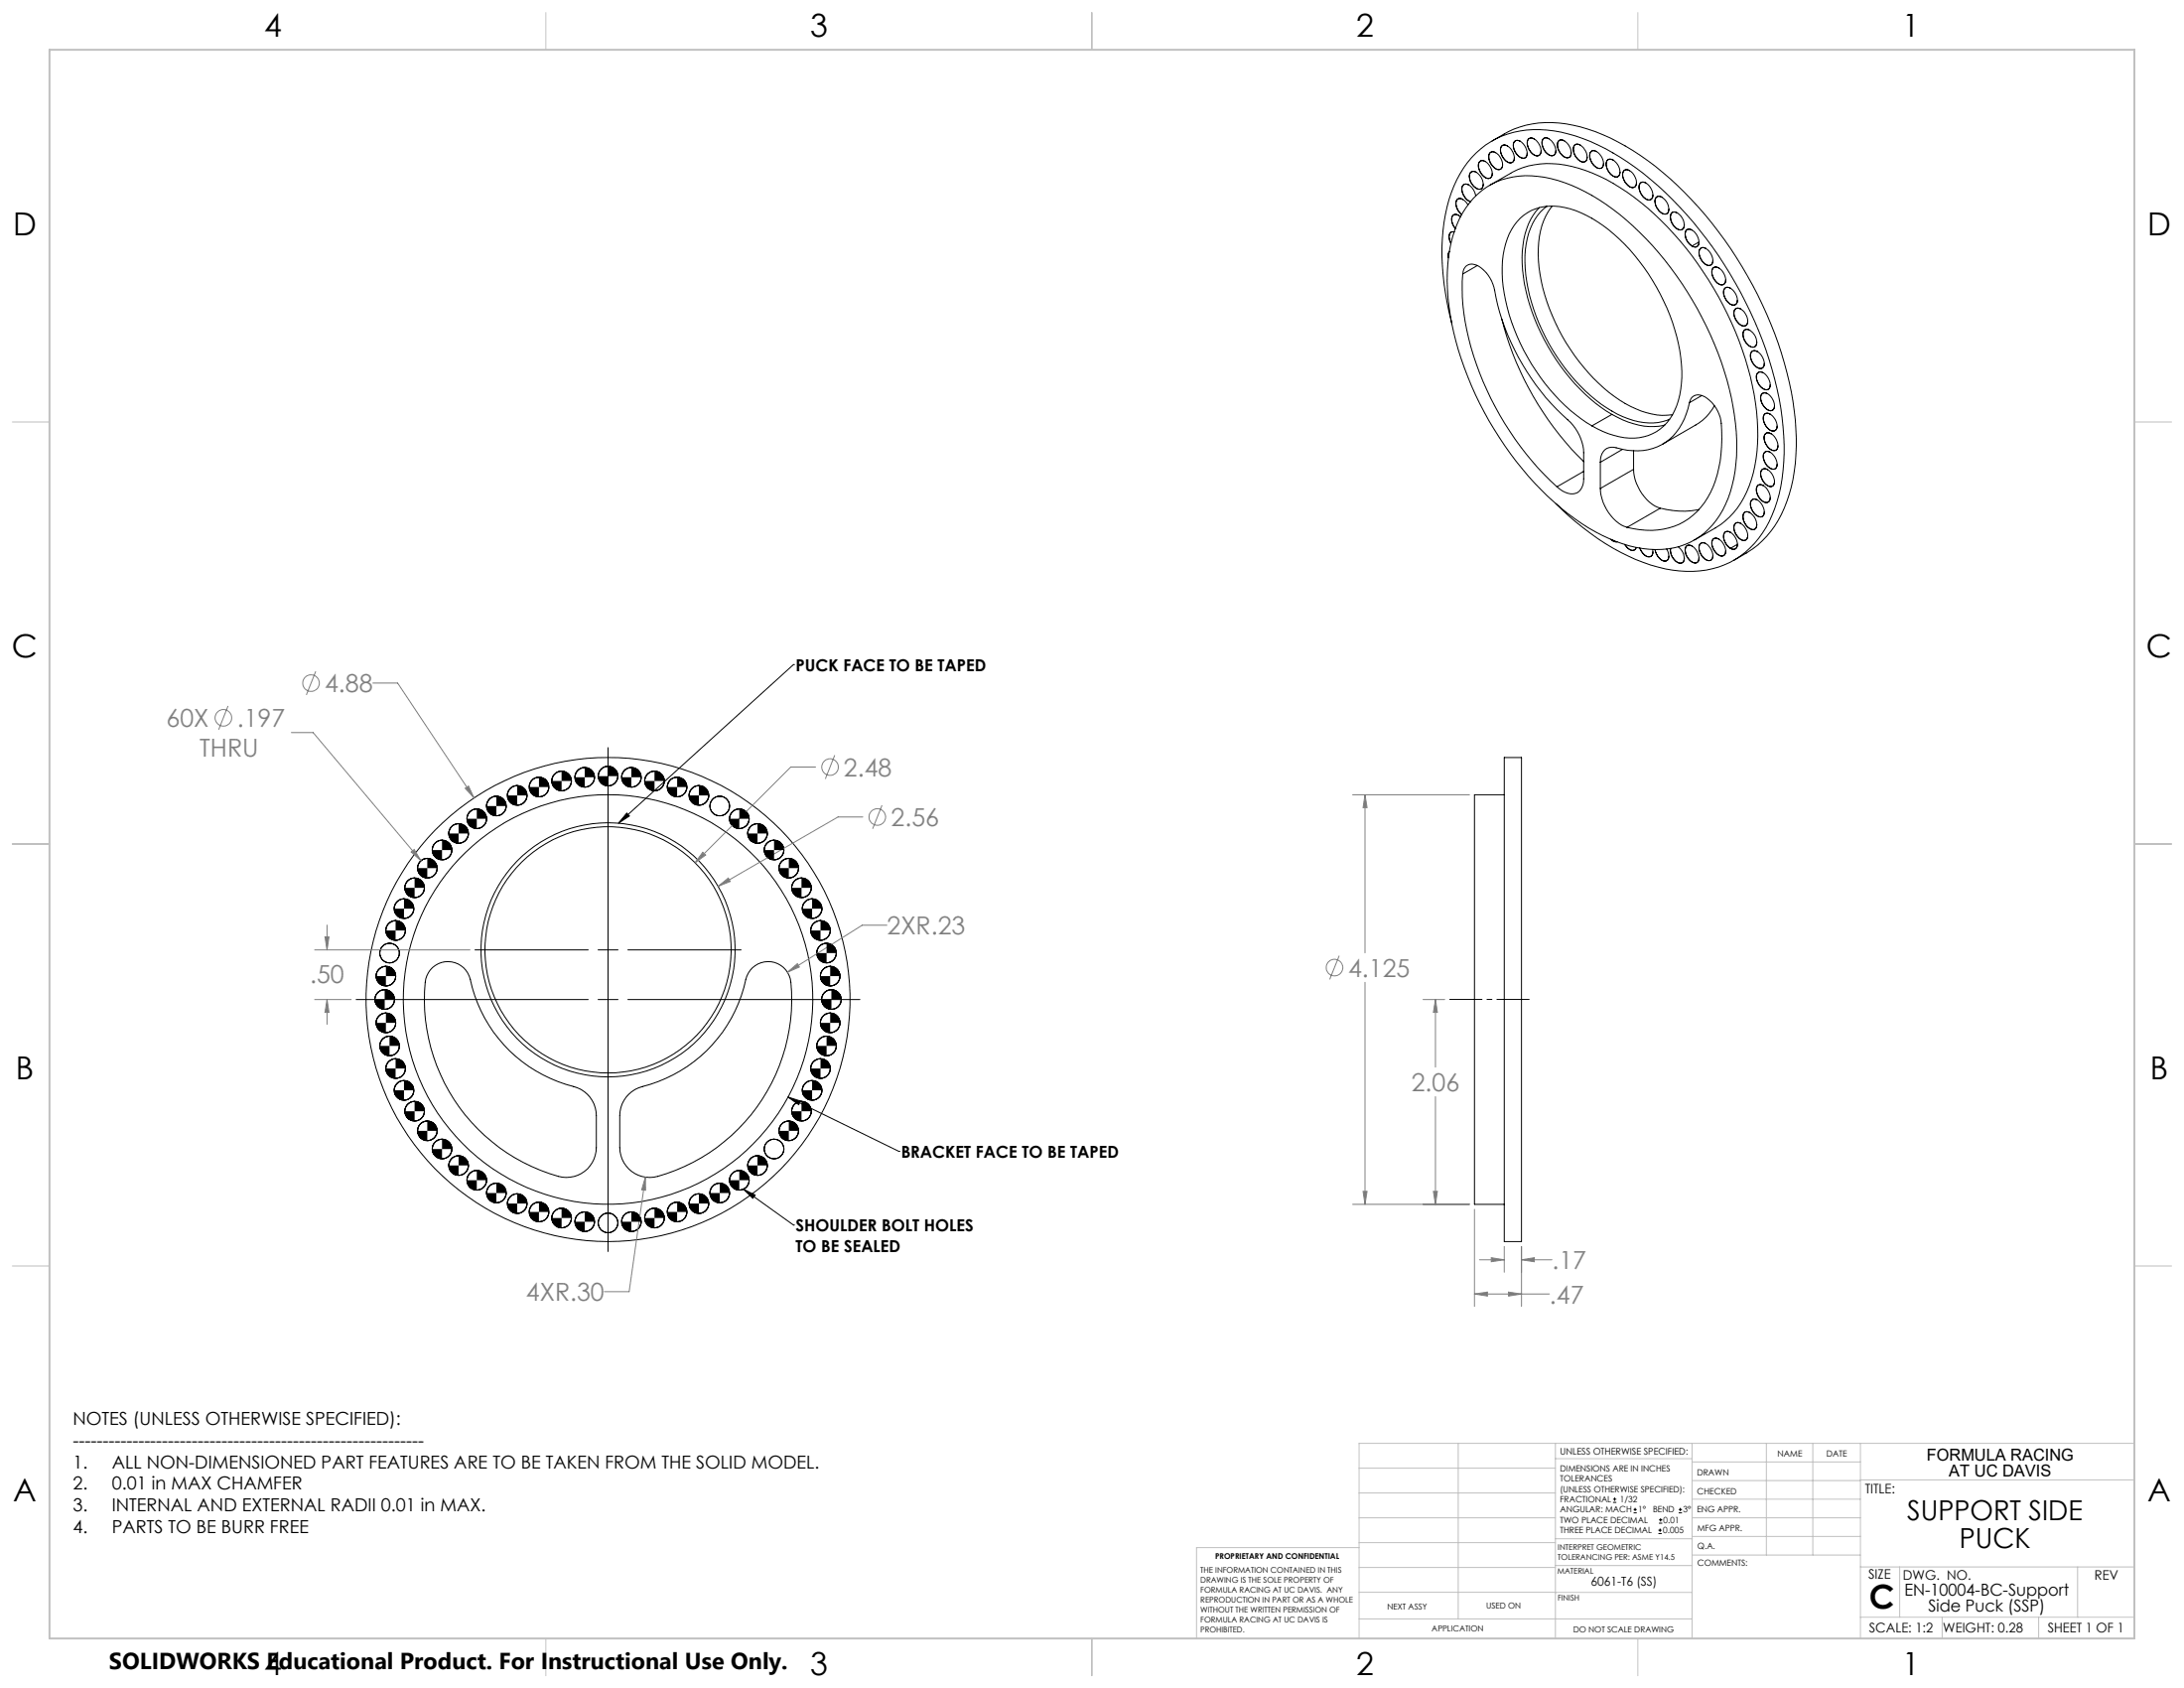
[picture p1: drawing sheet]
<svg xmlns="http://www.w3.org/2000/svg" width="559mm" height="432mm" viewBox="0 0 559 432" stroke-linecap="round" stroke-linejoin="round" font-family="sans-serif">
<g fill="none" stroke="#000" stroke-width=".25">
<path d="M381.3 39a2.18 2.18 0 0 1 2.8 1.6l.3 1.1a1.23 1.23 0 0 1-.5 1.6 1.23 1.23 0 0 1-1.6-.4 3.4 3.4 0 0 1-1.2-3.6zM381.8 36.1a25.7 25.7 0 0 1 22.6-3.6 61.6 61.6 0 0 1 26.6 16.7 100.9 100.9 0 0 1 28.1 55.9 47 47 0 0 1-3.3 26.5 25.1 25.1 0 0 1-12.1 11.7M382.7 39.1a1.17 1.17 0 0 0-1.5 0 1.17 1.17 0 0 0-.2 1.5 3.6 3.6 0 0 0 2.5 2.8 1.04 1.04 0 0 0 1-1.3M384.3 37.3a2.18 2.18 0 0 1 2.8 1.6l.3 1a1.24 1.24 0 0 1-.5 1.7 1.24 1.24 0 0 1-1.6-.4 3.5 3.5 0 0 1-1.2-3.7zM385.7 37.3a1.17 1.17 0 0 0-1.5 .1 1.17 1.17 0 0 0-.2 1.4 3.5 3.5 0 0 0 2.5 2.9 1.04 1.04 0 0 0 1-1.3M387.6 36.1a1.6 1.6 0 0 1 2.1 .7 2.82 2.82 0 0 1 .6 3.5 2.21 2.21 0 0 1-2.7-1.6l-.4-1.1a1.54 1.54 0 0 1 .4-1.5zM389 36.2a1.16 1.16 0 0 0-1.5 0 1.16 1.16 0 0 0-.3 1.4 3.2 3.2 0 0 0 2.9 2.8 1.21 1.21 0 0 0 .6-1.2M391.1 35.5a2.21 2.21 0 0 1 2.8 1.6l.4 1a1.24 1.24 0 0 1-.5 1.7 1.24 1.24 0 0 1-1.7-.4 3.5 3.5 0 0 1-1.2-3.6zM392.5 35.5a1.17 1.17 0 0 0-1.5 .1 1.17 1.17 0 0 0-.2 1.4 3 3 0 0 0 2.8 2.8 1.15 1.15 0 0 0 .7-1.2M394.9 35.5a2.21 2.21 0 0 1 2.8 1.6l.3 1a1.24 1.24 0 0 1-.4 1.6 1.24 1.24 0 0 1-1.7-.4 3.5 3.5 0 0 1-1.2-3.6zM396.3 35.5a1.17 1.17 0 0 0-1.5 0 1.17 1.17 0 0 0-.2 1.5 3 3 0 0 0 2.8 2.8 1.15 1.15 0 0 0 .7-1.2M398.9 36a2.21 2.21 0 0 1 2.7 1.6l.4 1a1.23 1.23 0 0 1-.5 1.7 1.23 1.23 0 0 1-1.7-.4 3.5 3.5 0 0 1-1.2-3.6z"/>
<path d="M400.3 36a1.08 1.08 0 0 0-1.3-.1 1.08 1.08 0 0 0-.5 1.1 3.5 3.5 0 0 0 2.5 3.4 1.04 1.04 0 0 0 1-1.3M402.9 37.1a2.23 2.23 0 0 1 2.8 1.6l.3 1a1.23 1.23 0 0 1-.4 1.7 1.23 1.23 0 0 1-1.7-.4 3.1 3.1 0 0 1-1-3.9zM404.3 37.1a1.15 1.15 0 0 0-1.5 .1 1.15 1.15 0 0 0-.2 1.4 3 3 0 0 0 2.8 2.8 1.15 1.15 0 0 0 .7-1.2M407.1 38.7a2.22 2.22 0 0 1 2.8 1.6l.3 1a1.24 1.24 0 0 1-.4 1.7 1.24 1.24 0 0 1-1.7-.4 3.4 3.4 0 0 1-1.2-3.6zM408.5 38.8a1.16 1.16 0 0 0-1.5 0 1.16 1.16 0 0 0-.2 1.5 3.4 3.4 0 0 0 2.5 2.8 1.04 1.04 0 0 0 1-1.3M373.2 55.1a1.16 1.16 0 0 0-1.5 0 1.16 1.16 0 0 0-.2 1.5l.9 1.9a2.77 2.77 0 0 1-.6-3.4 1.46 1.46 0 0 1 1.9 .4M374.3 51a1.19 1.19 0 0 0-1.5 0 1.19 1.19 0 0 0-.3 1.5l.4 1.1 1.1 1.3M374.3 51l1.3 1.4M374.3 51a1.16 1.16 0 0 0-1.5 0 1.16 1.16 0 0 0-.2 1.5l.6 1.5 .8 .9M375.8 47.3a1.19 1.19 0 0 0-1.5 0 1.19 1.19 0 0 0-.2 1.5l.3 1 .6 1 1.2 .8M375.8 47.3l1.1 1.1 .7 1.7M375.8 47.3a1.18 1.18 0 0 0-1.5 .1 1.18 1.18 0 0 0-.2 1.4 3.5 3.5 0 0 0 2.1 2.8"/>
<path d="M376.3 44a1.66 1.66 0 0 1 2.2 .7 2.9 2.9 0 0 1 .6 3.5 2.23 2.23 0 0 1-2.8-1.6l-.4-1.5zM377 50.7a19.1 19.1 0 0 1 18.1-5.4 48.6 48.6 0 0 1 24.4 14.1 86.2 86.2 0 0 1 24.3 46.8 41.4 41.4 0 0 1-2.3 22.8 18.9 18.9 0 0 1-21.1 11.3 43.6 43.6 0 0 1-21-10.3 85.2 85.2 0 0 1-28.7-51.7 39.6 39.6 0 0 1 2.8-22.5 23.5 23.5 0 0 1 3.5-5.1zM377.8 44.1a1.17 1.17 0 0 0-1.5 0 1.17 1.17 0 0 0-.3 1.5 3.1 3.1 0 0 0 2.8 2.8 1.25 1.25 0 0 0 .7-1.3M378.6 41.3a2.21 2.21 0 0 1 2.8 1.6l.4 1a1.24 1.24 0 0 1-.5 1.6 1.24 1.24 0 0 1-1.7-.3 3.5 3.5 0 0 1-1.2-3.7zM380 41.3a1.17 1.17 0 0 0-1.4 .1 1.17 1.17 0 0 0-.3 1.4 3.5 3.5 0 0 0 2.5 2.8 1.04 1.04 0 0 0 1-1.2M381.1 47.4l5.4-3.1a21.6 21.6 0 0 1 17.4-1.3 55.6 55.6 0 0 1 24.3 16.8 85.8 85.8 0 0 1 21 43.2 41.3 41.3 0 0 1-2.3 22.9 20.1 20.1 0 0 1-8 9.1l-5.4 3.1M389 55.8a12.6 12.6 0 0 1 12.7-2.4 38.2 38.2 0 0 1 18.9 15 48.6 48.6 0 0 1 9.7 28.1 17.6 17.6 0 0 1-4.6 12.5 12.6 12.6 0 0 1-12.8 2.4 36.7 36.7 0 0 1-17.7-13.4 50.8 50.8 0 0 1-10.8-28 19 19 0 0 1 4.6-14.2zM393.8 53.1a16.7 16.7 0 0 0-4.3 11.1 47.3 47.3 0 0 0 8.6 27.8 46.2 46.2 0 0 0 14.3 14M395.7 52.8a15.3 15.3 0 0 0-5.4 11.1 43.7 43.7 0 0 0 7 25.7 42.5 42.5 0 0 0 17.9 17 14.9 14.9 0 0 0 12 .6M397.1 52.7a18.5 18.5 0 0 0-3.5 12.4 49.7 49.7 0 0 0 12.8 30.3 31.6 31.6 0 0 0 16.2 10.5 13.3 13.3 0 0 0 5.3 .2M411.3 40.9a1.56 1.56 0 0 1 2.2 .7 2.9 2.9 0 0 1 .6 3.5 2.18 2.18 0 0 1-2.8-1.6l-.2-.5a1.84 1.84 0 0 1 .2-2.1zM412.7 41a1.16 1.16 0 0 0-1.4 0 1.16 1.16 0 0 0-.3 1.4 3.1 3.1 0 0 0 2.8 2.8 1.15 1.15 0 0 0 .7-1.2"/>
<path d="M415.5 43.6a2.18 2.18 0 0 1 2.8 1.6l.4 1a1.23 1.23 0 0 1-.5 1.7 1.23 1.23 0 0 1-1.6-.4 3.4 3.4 0 0 1-1.3-3.6zM416.9 43.6a1.17 1.17 0 0 0-1.4 .1 1.17 1.17 0 0 0-.3 1.5 3.5 3.5 0 0 0 2.5 2.8 1.01 1.01 0 0 0 1-1.3M419.7 46.8a2.21 2.21 0 0 1 2.8 1.6l.4 1a1.24 1.24 0 0 1-.5 1.7 1.24 1.24 0 0 1-1.7-.4 3.5 3.5 0 0 1-1.2-3.6zM421.1 46.8a1.17 1.17 0 0 0-1.4 .1 1.17 1.17 0 0 0-.3 1.4 3 3 0 0 0 2.8 2.8 1.15 1.15 0 0 0 .7-1.2M423.6 50.7a1.26 1.26 0 0 1 2 0 3.1 3.1 0 0 1 1 3.9 2.19 2.19 0 0 1-2.8-1.6l-.4-1.5zM425.2 50.4a1.16 1.16 0 0 0-1.4 .1 1.16 1.16 0 0 0-.3 1.4 3.4 3.4 0 0 0 2.5 2.9 1.03 1.03 0 0 0 1-1.3M427.7 54.4a2.23 2.23 0 0 1 2.9 1.7l.3 1a1.23 1.23 0 0 1-.5 1.6 1.23 1.23 0 0 1-1.6-.4 3.1 3.1 0 0 1-1.1-3.9zM429.2 54.5a1.17 1.17 0 0 0-1.5 0 1.17 1.17 0 0 0-.2 1.5 3 3 0 0 0 2.8 2.7 1.15 1.15 0 0 0 .7-1.2M431.5 58.8a2.18 2.18 0 0 1 2.8 1.6l.4 1.1a1.23 1.23 0 0 1-.5 1.6 1.23 1.23 0 0 1-1.7-.4 3.1 3.1 0 0 1-1-3.9zM432.9 58.9a1.14 1.14 0 0 0-1.4 0 1.14 1.14 0 0 0-.3 1.5l.6 1.5 1.1 1M370.8 64.3l-.2 .6v1.1M370.8 64.4l-.2 .5v1"/>
<path d="M371.3 62.2a2.05 2.05 0 0 1 .1-2.9h.7a1.03 1.03 0 0 0-1.4 1.3l.5 1.7M374.3 70.1a2.48 2.48 0 0 1 1.4-2.4 2.48 2.48 0 0 1 2.7 .5 10.2 10.2 0 0 1 4.4 7.9 60 60 0 0 0 19 31.9 12.2 12.2 0 0 1 3.4 7.8v6.7a3.3 3.3 0 0 1-3.4 3.8 6.4 6.4 0 0 1-3.4-1.8M374.3 70.1a62 62 0 0 0 7.2 31.9 76.8 76.8 0 0 0 16.9 22.5M378 67.9l-3.7 2.2M432.9 62.9l1.8-1a1.07 1.07 0 0 1-.5 1.2 1.07 1.07 0 0 1-1.3-.2zM435.1 63.5a2.21 2.21 0 0 1 2.8 1.7l.3 1a1.24 1.24 0 0 1-.5 1.6 1.24 1.24 0 0 1-1.6-.4 3.5 3.5 0 0 1-1.2-3.6zM436.5 63.6a1.17 1.17 0 0 0-1.5 0 1.17 1.17 0 0 0-.2 1.5 3 3 0 0 0 2.8 2.7 1.15 1.15 0 0 0 .7-1.2M438.4 68.5a2.18 2.18 0 0 1 2.7 1.6l.4 1.1a1.24 1.24 0 0 1-.5 1.6 1.24 1.24 0 0 1-1.7-.4 3.5 3.5 0 0 1-1.2-3.6zM439.8 68.5a1.17 1.17 0 0 0-1.5 .1 1.17 1.17 0 0 0-.3 1.5 3.5 3.5 0 0 0 2.5 2.8 1.04 1.04 0 0 0 1-1.3M441.4 73.7a2.22 2.22 0 0 1 2.7 1.6l.4 1a1.24 1.24 0 0 1-.5 1.6 1.24 1.24 0 0 1-1.7-.4 3.4 3.4 0 0 1-1.2-3.6zM442.8 73.7a1.16 1.16 0 0 0-1.5 .1 1.16 1.16 0 0 0-.3 1.4 3.4 3.4 0 0 0 2.5 2.8 1.04 1.04 0 0 0 1-1.2M444 79a2.18 2.18 0 0 1 2.8 1.6l.3 1.1a1.23 1.23 0 0 1-.4 1.6 1.23 1.23 0 0 1-1.7-.4 3.4 3.4 0 0 1-1.2-3.6z"/>
<path d="M445.4 79.1a1.17 1.17 0 0 0-1.5 0 1.17 1.17 0 0 0-.2 1.5 3.6 3.6 0 0 0 2.5 2.8 1.01 1.01 0 0 0 1-1.3M371.5 82.8a62.3 62.3 0 0 1-1.3-29.8 25.4 25.4 0 0 1 12.6-17.5 26.8 26.8 0 0 1 20.3-.7 65.6 65.6 0 0 1 26.6 18.1 102.6 102.6 0 0 1 25.9 51.5 52.7 52.7 0 0 1-1.5 25.6 22.8 22.8 0 0 1-17.6 15.8 33.3 33.3 0 0 1-19.9-3.6 69.1 69.1 0 0 1-18.5-13.4M384.3 81.7a78 78 0 0 0 20.9 36.4M446.3 84.5a2.22 2.22 0 0 1 2.8 1.5l.3 1.1a1.23 1.23 0 0 1-.4 1.6 1.23 1.23 0 0 1-1.7-.4 3.4 3.4 0 0 1-1.2-3.6zM447.7 84.5a1.16 1.16 0 0 0-1.4 0 1.16 1.16 0 0 0-.3 1.5 3.4 3.4 0 0 0 2.5 2.8 1.03 1.03 0 0 0 1-1.2M448.2 89.9a2.18 2.18 0 0 1 2.8 1.6l.4 1a1.24 1.24 0 0 1-.5 1.7 1.24 1.24 0 0 1-1.7-.4 3.4 3.4 0 0 1-1.2-3.6zM449.7 90a1.16 1.16 0 0 0-1.5 0 1.16 1.16 0 0 0-.3 1.4 3.1 3.1 0 0 0 2.8 2.8 1.16 1.16 0 0 0 .7-1.2M449.8 95.4a1.61 1.61 0 0 1 2.1 .6 2.82 2.82 0 0 1 .6 3.5 2.21 2.21 0 0 1-2.7-1.6l-.4-1a1.54 1.54 0 0 1 .4-1.5zM451.2 95.4a1.16 1.16 0 0 0-1.5 0 1.16 1.16 0 0 0-.3 1.5 3.1 3.1 0 0 0 2.9 2.8 1.16 1.16 0 0 0 .6-1.3M409.5 118.3v6.7M412.4 106a18.4 18.4 0 0 0 13.5 2.7M412.4 106l-5.1 2.9"/>
<path d="M415.1 114.9l-5.6 3.4M418 115.3v4.8M432.3 103a14.9 14.9 0 0 1-8.3 11.3 16.3 16.3 0 0 1-11.1 .1 3.2 3.2 0 0 0-3.4 3.9M432.3 103a2.42 2.42 0 0 1 3.9-1.5 9.5 9.5 0 0 1 4.3 8.8 30.6 30.6 0 0 1-4.4 18.3 17.1 17.1 0 0 1-18.2 6.7l-1.6-.4M435.4 101.2l-3.1 1.8M438.6 103.8a12.1 12.1 0 0 1-4.8 4.9l-8.4 4.9M450.8 100.7a2.18 2.18 0 0 1 2.8 1.6l.4 1a1.24 1.24 0 0 1-.5 1.7 1.24 1.24 0 0 1-1.7-.4 3.4 3.4 0 0 1-1.2-3.6zM451.5 105.9a2.22 2.22 0 0 1 2.8 1.6l.4 1a1.24 1.24 0 0 1-.5 1.7 1.24 1.24 0 0 1-1.7-.4 3.5 3.5 0 0 1-1.2-3.6zM451.5 115.6a1.63 1.63 0 0 1 2.2 .7 2.77 2.77 0 0 1 .6 3.5 2.18 2.18 0 0 1-2.8-1.6l-.3-1a1.64 1.64 0 0 1 .3-1.6zM451.7 110.9a2.19 2.19 0 0 1 2.8 1.6l.4 1a1.24 1.24 0 0 1-.5 1.7 1.24 1.24 0 0 1-1.7-.4 3.4 3.4 0 0 1-1.2-3.6zM452.3 100.7a1.18 1.18 0 0 0-1.5 .1 1.18 1.18 0 0 0-.3 1.4 3 3 0 0 0 2.9 2.8 1.15 1.15 0 0 0 .6-1.2M452.9 105.9a1.16 1.16 0 0 0-1.4 .1 1.16 1.16 0 0 0-.3 1.4 3.4 3.4 0 0 0 2.5 2.8 1.04 1.04 0 0 0 1-1.2"/>
<path d="M452.9 115.7a1.18 1.18 0 0 0-1.4 0 1.18 1.18 0 0 0-.3 1.5 3.1 3.1 0 0 0 2.8 2.8 1.16 1.16 0 0 0 .7-1.3M453.1 110.9a1.16 1.16 0 0 0-1.4 .1 1.16 1.16 0 0 0-.3 1.4 3.4 3.4 0 0 0 2.5 2.9 1.04 1.04 0 0 0 1-1.3M405.2 120.6l-6.8 3.9M409.5 125a11.1 11.1 0 0 0 6.8 9.9M412.2 138l.9 .6h.6M412.3 138l.4 .4M412.7 138.4l1 .2M412.9 138.3l-.2 .1M415.7 139.3a2.11 2.11 0 0 0 2.7 1.3l.3-.5a1.17 1.17 0 0 1-1 .8 1.17 1.17 0 0 1-1.1-.6zM418 120.1a11.1 11.1 0 0 0 6.8 9.9M418 120.1l-8.5 4.9M424.8 130a21.7 21.7 0 0 0 9.9 .4"/>
<path d="M424.8 130l-8.5 4.9M429.4 139.9a3.1 3.1 0 0 1 1.2 4 1.6 1.6 0 0 1-2.2-.7l-.9-1.5-.1-1.4M431.5 139.7a1.6 1.6 0 0 1 2.2 .6 2.82 2.82 0 0 1 .6 3.5 2.21 2.21 0 0 1-2.8-1.6l-.3-1a1.66 1.66 0 0 1 .3-1.5zM432.9 139.7a1.14 1.14 0 0 0-1.4 0 1.14 1.14 0 0 0-.3 1.5 3.1 3.1 0 0 0 2.9 2.8 1.08 1.08 0 0 0 .6-1.2M435.1 139a1.63 1.63 0 0 1 2.1 .7 2.77 2.77 0 0 1 .7 3.5 2.18 2.18 0 0 1-2.8-1.6l-.4-1a1.64 1.64 0 0 1 .4-1.6zM436.5 139.1a1.18 1.18 0 0 0-1.5 0 1.18 1.18 0 0 0-.2 1.5 3.1 3.1 0 0 0 2.8 2.8 1.25 1.25 0 0 0 .7-1.3M438.4 137.9a2.18 2.18 0 0 1 2.7 1.6l.4 1a1.24 1.24 0 0 1-.5 1.6 1.24 1.24 0 0 1-1.7-.4 3.5 3.5 0 0 1-1.2-3.6zM439.8 137.9a1.17 1.17 0 0 0-1.5 .1 1.17 1.17 0 0 0-.3 1.4 3.5 3.5 0 0 0 2.5 2.8 1.04 1.04 0 0 0 1-1.2M441.4 136.1a2.21 2.21 0 0 1 2.7 1.7l.4 1a1.24 1.24 0 0 1-.5 1.6 1.24 1.24 0 0 1-1.7-.4 3.5 3.5 0 0 1-1.2-3.6zM442.8 136.2a1.17 1.17 0 0 0-1.5 0 1.17 1.17 0 0 0-.3 1.5l.7 1.5 1.1 1.1M444 133.9a2.18 2.18 0 0 1 2.8 1.6l.3 1a1.23 1.23 0 0 1-.4 1.6 1.23 1.23 0 0 1-1.7-.3 3.4 3.4 0 0 1-1.2-3.6zM445.4 133.9a1.17 1.17 0 0 0-1.5 .1 1.17 1.17 0 0 0-.2 1.4 3.6 3.6 0 0 0 2.5 2.9 1.01 1.01 0 0 0 1-1.3"/>
<path d="M446.3 131.1a1.63 1.63 0 0 1 2.2 .7 2.9 2.9 0 0 1 .6 3.5 2.18 2.18 0 0 1-2.8-1.6l-.3-1.1a1.64 1.64 0 0 1 .3-1.5zM447.7 131.2a1.16 1.16 0 0 0-1.4 0 1.16 1.16 0 0 0-.3 1.4 3.1 3.1 0 0 0 2.8 2.8 1.16 1.16 0 0 0 .7-1.2M448.2 127.9a1.61 1.61 0 0 1 2.2 .7 2.82 2.82 0 0 1 .6 3.4 2.21 2.21 0 0 1-2.8-1.6l-.3-1a1.54 1.54 0 0 1 .3-1.5zM449.7 127.9a1.16 1.16 0 0 0-1.5 .1 1.16 1.16 0 0 0-.3 1.4 3.1 3.1 0 0 0 2.8 2.8 1.16 1.16 0 0 0 .7-1.2M449.8 124.2a2.18 2.18 0 0 1 2.7 1.6l.4 1a1.24 1.24 0 0 1-.5 1.7 1.24 1.24 0 0 1-1.7-.4 3.5 3.5 0 0 1-1.2-3.6zM450.8 120.1a2.18 2.18 0 0 1 2.8 1.6l.4 1a1.24 1.24 0 0 1-.5 1.7 1.24 1.24 0 0 1-1.7-.4 3.4 3.4 0 0 1-1.2-3.6zM451.2 124.2a1.17 1.17 0 0 0-1.5 .1 1.17 1.17 0 0 0-.3 1.4 3 3 0 0 0 2.9 2.8 1.15 1.15 0 0 0 .6-1.2M452.3 120.1a1.18 1.18 0 0 0-1.5 .1 1.18 1.18 0 0 0-.3 1.4 3.1 3.1 0 0 0 2.9 2.8 1.25 1.25 0 0 0 .6-1.2M419.5 140.2a2.79 2.79 0 0 0 2.7 2.2 1.47 1.47 0 0 0 .6-1.8M419.6 140.2a2.75 2.75 0 0 0 2.6 2.2 1.15 1.15 0 0 0 .7-1.2M423.5 140.6a3.5 3.5 0 0 0 2.5 2.9 1.03 1.03 0 0 0 1-1.2M426.4 140.4a2.15 2.15 0 0 1-.1 3.1 2.91 2.91 0 0 1-2.8-2.8l-.1-.1"/>
<path d="M427.5 140.3a3.4 3.4 0 0 0 2.4 3.7 1.03 1.03 0 0 0 1.1-1.2M442.8 140.3l1.7-1.1a1.08 1.08 0 0 1-.5 1.2 1.08 1.08 0 0 1-1.2-.1zM203 170h.1M203 170l-44.7 40.6M137.9 198.8a2.46 2.46 0 0 0-2.5 2.5M143.7 197.3a2.52 2.52 0 0 0-2.5 2.5M146.2 199.8a2.46 2.46 0 0 1-2.5 2.5M149.6 196.4a2.46 2.46 0 0 0-2.5 2.4M152.1 198.8a2.52 2.52 0 0 1-2.5 2.5M155.6 191.2v128.9M155.6 196a2.46 2.46 0 0 0-2.5 2.5M158.1 198.5a2.53 2.53 0 0 1-2.5 2.5"/>
<path d="M161.5 196.4a2.46 2.46 0 0 0-2.4 2.4M164 198.8a2.46 2.46 0 0 1-2.5 2.5M167.5 197.3a2.52 2.52 0 0 0-2.5 2.5M170 199.8a2.52 2.52 0 0 1-2.5 2.5M173.2 198.8a2.46 2.46 0 0 0-2.5 2.5M384.9 193.8h4.4v123.8h-4.4zM109.3 219.6a2.53 2.53 0 0 0-2.4 2.5M113.1 214.9a2.46 2.46 0 0 0-2.5 2.6M115.6 217.5a2.46 2.46 0 0 1-2.5 2.4M117.3 210.7a2.46 2.46 0 0 0-2.5 2.5M119.8 213.2a2.59 2.59 0 0 1-2.5 2.5M122 206.9a2.52 2.52 0 0 0-2.5 2.5"/>
<path d="M124.5 209.4a2.52 2.52 0 0 1-2.5 2.5M127 203.7a2.46 2.46 0 0 0-2.5 2.5M129.5 206.2a2.53 2.53 0 0 1-2.5 2.5M132.3 201a2.46 2.46 0 0 0-2.5 2.5M134.8 203.5a2.53 2.53 0 0 1-2.5 2.5M140.4 201.3a2.46 2.46 0 0 1-2.5 2.5M160.4 208l.6 .7-2.7 1.9zM175.8 201.3a2.52 2.52 0 0 1-2.6 2.5M178.8 201a2.46 2.46 0 0 0-2.5 2.5M181.3 203.5a2.53 2.53 0 0 1-2.5 2.5M189.2 206.9a2.59 2.59 0 0 0-2.5 2.5M191.7 209.4a2.46 2.46 0 0 1-2.5 2.5"/>
<path d="M193.8 210.7a2.46 2.46 0 0 0-2.5 2.5M196.3 213.2a2.59 2.59 0 0 1-2.5 2.5M198 214.9a2.46 2.46 0 0 0-2.5 2.6M200.6 217.5a2.53 2.53 0 0 1-2.6 2.4M201.8 219.6a2.52 2.52 0 0 0-2.5 2.5M384.9 203.3h-7.6v104.8h7.6M101.2 235.5a2.59 2.59 0 0 0-2.5 2.5M103.4 229.9a2.46 2.46 0 0 0-2.5 2.5M103.7 238a2.46 2.46 0 0 1-2.5 2.5M105.9 232.4a2.53 2.53 0 0 1-2.5 2.5M106.1 224.6a2.46 2.46 0 0 0-2.5 2.5M108.6 227.1a2.53 2.53 0 0 1-2.5 2.5"/>
<path d="M111.8 222.1a2.46 2.46 0 0 1-2.5 2.5M204.3 222.1a2.52 2.52 0 0 1-2.5 2.5M205.1 224.6a2.46 2.46 0 0 0-2.5 2.5M207.6 227.1a2.53 2.53 0 0 1-2.5 2.5M207.8 229.9a2.46 2.46 0 0 0-2.5 2.5M209.9 235.5a2.52 2.52 0 0 0-2.5 2.5M210.3 232.4a2.53 2.53 0 0 1-2.5 2.5M212.4 238a2.52 2.52 0 0 1-2.5 2.5M91.1 255.7h59.4M98.4 253.2a2.46 2.46 0 0 0-2.5 2.5M98.7 259.2a2.52 2.52 0 0 0-2.5 2.5M98.7 247.2a2.52 2.52 0 0 0-2.5 2.5"/>
<path d="M100.9 255.7a2.53 2.53 0 0 1-2.5 2.5M101.2 249.7a2.52 2.52 0 0 1-2.5 2.5M110.7 247.5a5.9 5.9 0 0 1 9.6 3.1 36.2 36.2 0 0 0 27.4 27.7 7.6 7.6 0 0 1 4.9 7.1v8.2a7.7 7.7 0 0 1-9.7 7.3 46.9 46.9 0 0 1-34-50.5 6.1 6.1 0 0 1 1.8-2.9zM121.5 243h29M153 243h5.1M153 255.7h5.1M160.7 243h28.9M160.7 255.7h59.3M192.5 247.6a5.8 5.8 0 0 1 6.1-1.3 5.8 5.8 0 0 1 3.8 5 46.9 46.9 0 0 1-35.1 49.8 7.7 7.7 0 0 1-8.7-7.5v-8.2a7.7 7.7 0 0 1 5.8-7.4 36.3 36.3 0 0 0 26.7-28.2l.8-1.6zM211.5 241.3a2.46 2.46 0 0 0-2.5 2.5M212.4 247.2a2.52 2.52 0 0 0-2.5 2.5M212.4 259.2a2.52 2.52 0 0 0-2.5 2.5"/>
<path d="M212.7 253.2a2.46 2.46 0 0 0-2.5 2.5M214 243.8a2.52 2.52 0 0 1-2.5 2.5M214.9 249.7a2.46 2.46 0 0 1-2.5 2.5M215.2 255.7a2.53 2.53 0 0 1-2.5 2.5M99.7 265a2.53 2.53 0 0 0-2.5 2.5M101.2 270.8a2.59 2.59 0 0 0-2.5 2.5M101.2 261.7a2.52 2.52 0 0 1-2.5 2.5M102.2 267.5a2.46 2.46 0 0 1-2.5 2.6M103.4 276.4a2.46 2.46 0 0 0-2.5 2.5M103.7 273.3a2.46 2.46 0 0 1-2.5 2.5M105.9 278.9a2.52 2.52 0 0 1-2.5 2.5M207.8 276.4a2.46 2.46 0 0 0-2.5 2.5"/>
<path d="M209.9 270.8a2.52 2.52 0 0 0-2.5 2.5M210.3 278.9a2.52 2.52 0 0 1-2.5 2.5M211.5 265a2.52 2.52 0 0 0-2.5 2.5M212.4 273.3a2.52 2.52 0 0 1-2.5 2.5M214 267.5a2.46 2.46 0 0 1-2.5 2.6M214.9 261.7a2.46 2.46 0 0 1-2.5 2.5M106.1 281.8a2.46 2.46 0 0 0-2.5 2.5M108.6 284.3a2.53 2.53 0 0 1-2.5 2.4M109.3 286.8a2.46 2.46 0 0 0-2.4 2.5M111.8 289.3a2.52 2.52 0 0 1-2.5 2.5M113.1 291.4a2.46 2.46 0 0 0-2.5 2.5M115.6 293.9a2.46 2.46 0 0 1-2.5 2.5"/>
<path d="M117.3 295.7a2.46 2.46 0 0 0-2.5 2.4M119.8 298.1a2.52 2.52 0 0 1-2.5 2.5M122 299.4a2.52 2.52 0 0 0-2.5 2.5M189.2 299.4a2.59 2.59 0 0 0-2.5 2.5M193.8 295.7a2.46 2.46 0 0 0-2.5 2.4M196.3 298.1a2.52 2.52 0 0 1-2.5 2.5M201.6 280.6l28.4 13.9M201.6 280.6l3.2 1.1-.4 .9zM201.8 286.8a2.46 2.46 0 0 0-2.5 2.5M204.3 289.3a2.59 2.59 0 0 1-2.5 2.5M205.1 281.8a2.46 2.46 0 0 0-2.5 2.5M207.6 284.3a2.53 2.53 0 0 1-2.5 2.4"/>
<path d="M230 294.5h.1M124.5 301.9a2.52 2.52 0 0 1-2.5 2.5M127 302.7a2.46 2.46 0 0 0-2.5 2.5M129.5 305.2a2.53 2.53 0 0 1-2.5 2.5M132.3 305.4a2.46 2.46 0 0 0-2.5 2.5M134.8 307.9a2.52 2.52 0 0 1-2.5 2.5M137.9 307.5a2.53 2.53 0 0 0-2.5 2.5M140.4 310a2.46 2.46 0 0 1-2.5 2.5M143.7 309.1a2.52 2.52 0 0 0-2.5 2.5M146.2 311.6a2.46 2.46 0 0 1-2.5 2.5M149.6 310a2.46 2.46 0 0 0-2.5 2.5M152.1 312.5a2.59 2.59 0 0 1-2.5 2.5"/>
<path d="M161.5 310a2.46 2.46 0 0 0-2.4 2.5M164 312.5a2.52 2.52 0 0 1-2.5 2.5M167.5 309.1a2.52 2.52 0 0 0-2.5 2.5M170 311.6a2.52 2.52 0 0 1-2.5 2.5M173.2 307.5a2.52 2.52 0 0 0-2.5 2.5M175.8 310a2.52 2.52 0 0 1-2.6 2.5M178.8 305.4a2.46 2.46 0 0 0-2.5 2.5M181.3 307.9a2.52 2.52 0 0 1-2.5 2.5M184.2 302.7a2.46 2.46 0 0 0-2.6 2.5M186.7 305.2a2.53 2.53 0 0 1-2.5 2.5M190.2 304.2l12.8 9.2M190.2 304.2l3 1.5-.6 .8z"/>
<path d="M191.7 301.9a2.46 2.46 0 0 1-2.5 2.5M203 313.4h.1M412.7 384.3h.9M412.7 383.5h.9M413.1 383.1v.8M418 387h.8M418 386.2h.8M418.4 385.7v.9M424.3 392.3h.9M424.3 391.4h.9M424.5 389.6h.8M424.5 388.8h.8"/>
<path d="M424.7 391v.9M424.9 388.4v.8M429.5 387h.9M429.5 386.2h.9M429.9 385.7v.9"/>
<circle cx="143.7" cy="199.8" r="2.51"/>
<circle cx="143.7" cy="199.8" r="2.53"/>
<circle cx="149.6" cy="198.8" r="2.53"/>
<circle cx="155.6" cy="198.5" r="2.52"/>
<circle cx="161.6" cy="198.8" r="2.52"/>
<circle cx="167.5" cy="199.8" r="2.5"/>
<circle cx="167.5" cy="199.8" r="2.54"/>
<circle cx="113.1" cy="217.4" r="2.52"/>
<circle cx="113.1" cy="217.5" r="2.5"/>
<circle cx="117.3" cy="213.2" r="2.52"/>
<circle cx="122" cy="209.4" r="2.5"/>
<circle cx="122" cy="209.4" r="2.54"/>
<circle cx="127" cy="206.2" r="2.49"/>
<circle cx="127" cy="206.2" r="2.52"/>
<circle cx="132.3" cy="203.5" r="2.52"/>
<circle cx="132.3" cy="203.5" r="2.5"/>
<circle cx="137.9" cy="201.3" r="2.52"/>
<circle cx="173.2" cy="201.3" r="2.53"/>
<circle cx="178.8" cy="203.5" r="2.53"/>
<circle cx="178.8" cy="203.5" r="2.49"/>
<circle cx="184.2" cy="206.2" r="2.49"/>
<circle cx="184.2" cy="206.2" r="2.52"/>
<circle cx="189.2" cy="209.4" r="2.51"/>
<circle cx="189.2" cy="209.4" r="2.53"/>
<circle cx="193.8" cy="213.2" r="2.52"/>
<circle cx="198" cy="217.4" r="2.53"/>
<circle cx="198" cy="217.4" r="2.49"/>
<circle cx="101.2" cy="238" r="2.51"/>
<circle cx="101.2" cy="238" r="2.53"/>
<circle cx="103.4" cy="232.4" r="2.49"/>
<circle cx="103.4" cy="232.4" r="2.52"/>
<circle cx="106.1" cy="227.1" r="2.52"/>
<circle cx="109.3" cy="222.1" r="2.52"/>
<circle cx="201.8" cy="222.1" r="2.53"/>
<circle cx="205.1" cy="227.1" r="2.52"/>
<circle cx="207.8" cy="232.4" r="2.53"/>
<circle cx="207.8" cy="232.4" r="2.49"/>
<circle cx="209.9" cy="238" r="2.5"/>
<circle cx="209.9" cy="238" r="2.54"/>
<circle cx="98.4" cy="255.7" r="2.52"/>
<circle cx="98.7" cy="249.7" r="2.53"/>
<circle cx="99.7" cy="243.8" r="2.52"/>
<circle cx="99.7" cy="243.8" r="2.49"/>
<circle cx="155.6" cy="255.7" r="61.9"/>
<circle cx="155.6" cy="243" r="32.5"/>
<circle cx="155.6" cy="255.7" r="52.4"/>
<circle cx="155.6" cy="243" r="31.5"/>
<circle cx="211.5" cy="243.8" r="2.53"/>
<circle cx="211.5" cy="243.8" r="2.49"/>
<circle cx="212.4" cy="249.7" r="2.52"/>
<circle cx="212.7" cy="255.7" r="2.52"/>
<circle cx="98.7" cy="261.7" r="2.54"/>
<circle cx="99.7" cy="267.6" r="2.52"/>
<circle cx="101.2" cy="273.3" r="2.52"/>
<circle cx="103.4" cy="278.9" r="2.52"/>
<circle cx="207.8" cy="278.9" r="2.53"/>
<circle cx="209.9" cy="273.4" r="2.53"/>
<circle cx="211.5" cy="267.6" r="2.53"/>
<circle cx="212.4" cy="261.6" r="2.53"/>
<circle cx="106.1" cy="284.2" r="2.52"/>
<circle cx="109.3" cy="289.3" r="2.52"/>
<circle cx="113.1" cy="293.9" r="2.52"/>
<circle cx="117.3" cy="298.2" r="2.49"/>
<circle cx="117.3" cy="298.1" r="2.52"/>
<circle cx="193.8" cy="298.2" r="2.49"/>
<circle cx="193.8" cy="298.1" r="2.52"/>
<circle cx="198" cy="293.9" r="2.53"/>
<circle cx="198" cy="293.9" r="2.49"/>
<circle cx="201.8" cy="289.3" r="2.53"/>
<circle cx="205.1" cy="284.2" r="2.52"/>
<circle cx="122" cy="301.9" r="2.53"/>
<circle cx="127" cy="305.2" r="2.49"/>
<circle cx="127" cy="305.2" r="2.52"/>
<circle cx="132.3" cy="307.9" r="2.52"/>
<circle cx="137.9" cy="310" r="2.52"/>
<circle cx="143.7" cy="311.6" r="2.51"/>
<circle cx="143.7" cy="311.6" r="2.52"/>
<circle cx="149.6" cy="312.5" r="2.53"/>
<circle cx="155.6" cy="312.8" r="2.49"/>
<circle cx="155.6" cy="312.8" r="2.52"/>
<circle cx="161.5" cy="312.5" r="2.52"/>
<circle cx="167.5" cy="311.6" r="2.5"/>
<circle cx="167.5" cy="311.6" r="2.53"/>
<circle cx="173.2" cy="310" r="2.53"/>
<circle cx="178.8" cy="307.9" r="2.53"/>
<circle cx="184.1" cy="305.2" r="2.49"/>
<circle cx="184.2" cy="305.2" r="2.52"/>
<circle cx="189.2" cy="301.9" r="2.52"/>
</g>
<g fill="none" stroke="#808080" stroke-width=".25">
<path d="M80.8 171.7l-2.4 6.1M95.4 174.7h6.3l19.6 29.4M58.3 180.6l-2.3 6.1M74.5 187.4h5.6l27.6 32.8M208.7 196.2h-6.4l-24.5 24.5M213.6 193.2l-2.4 6M105.2 217.9l.8-.6 1.7 2.9zM119 201.6l.9-.5 1.4 3zM179.8 218l.8 .7-2.8 2zM220.8 209h-6.4l-30.7 17.7M225.7 206l-2.4 6M346.1 203.3h29.9"/>
<path d="M349.2 203.3v40.4M349.2 203.3l.6 3.3h-1zM83.1 239.7h1.1l-.5 3.3zM83.7 236.6v6.4M183.7 226.7l2.6-2.1 .5 .9zM226.9 236.7h-6.3l-19.1 12M80.5 243h39.8M80.5 255.7h9.4M83.7 255.7l.5 3.3h-1.1zM83.7 255.7v6.3M201.5 248.7l2.5-2.2 .5 .9zM342.7 244.5l-2.5 6"/>
<path d="M349.2 251.3v56.8M364.1 255.7h5.5M367.3 255.7v17.3M367.3 255.7l.5 3.3h-1.1zM367.3 280.5v27.6M165.1 301.1l.1 3.4-1-.2zM165.1 301.1l-4.1 29.3h-6.4M346.1 308.1h29.9M348.8 304.8h1l-.6 3.3zM366.7 304.8h1.1l-.5 3.3zM377.3 309.4v24.8M384.9 318.9v6.5"/>
<path d="M389.3 318.9v15.3M377.3 331h19.2M377.3 331l3.3-.5v1zM378.5 322.3h6.4M381.6 321.7l3.3 .6-3.3 .5zM386 330.5l3.3 .5-3.3 .5zM389.3 322.3h7.8M389.3 322.3l3.3-.6v1.1z"/>
<circle cx="79.6" cy="174.7" r="2.12"/>
<circle cx="57.2" cy="183.6" r="2.11"/>
<circle cx="212.4" cy="196.2" r="2.11"/>
<circle cx="224.5" cy="209" r="2.11"/>
<circle cx="341.4" cy="247.5" r="2.13"/>
</g>
<path d="M370.9 255.7h20.3" fill="none" stroke="#000" stroke-width=".25" stroke-dasharray="15.2 1.3 1.3 1.3" stroke-dashoffset="7"/>
<g fill="none" stroke="#c0c0c0" stroke-width=".25">
<path d="M139.7 3.2v9.5M279.4 3.2v9.5M419.1 3.2v9.5M3.1 107.9h9.6M546.1 107.9h9.5M3.1 215.9h9.6M546.1 215.9h9.5M3.1 323.8h9.6M546.1 323.8h9.5M347.7 375.6h50.3M373.1 369.2v44.9M398 369.2v49.9"/>
<path d="M398 373.1h34.9M432.9 369.2v49.9M432.9 378.7h43.1M432.9 374h43.1M451.9 369.2v28.6M463.8 369.2v28.6M476 369.2v49.9M476 378.6h70.1M546.1 369.2h-198.4v49.9M347.7 394.6h50.3M347.7 388.3h50.3M347.7 381.9h50.3"/>
<path d="M347.7 395.9h-41.6v23.2M398 393.6h35M432.9 383.5h43.1M432.9 388.3h43.1M432.9 393h43.1M433 397.8h43M139.7 419.1v9.6M279.4 419.1v9.6M347.7 414.1h85.2M347.7 401h50.3M347.7 407.3h50.3M398 407.4h34.9"/>
<path d="M398 400.5h35M419.1 419.1v9.6M476 413.7h70.1M476 400.8h70.1M486.1 400.8v12.9M496.9 413.7v5.4M521.6 413.7v5.4M531.6 400.8v12.9"/>
</g>
<path d="M12.7 12.7h533.4v406.4h-533.4z" fill="none" stroke="#c0c0c0" stroke-width=".5"/>
<path d="M160.4 208l.6 .7-2.7 1.9zM190.2 304.2l3 1.5-.6 .8zM201.6 280.6l3.2 1.1-.4 .9zM147.1 312.5a2.52 2.52 0 0 0 2.5 2.5v-2.5zM149.6 310v2.5h2.5a2.52 2.52 0 0 0-2.5-2.5zM141.2 311.6a2.52 2.52 0 0 0 2.5 2.5v-2.5zM143.7 309.1v2.5h2.5a2.46 2.46 0 0 0-2.5-2.5zM135.4 310a2.46 2.46 0 0 0 2.5 2.5v-2.5zM137.9 307.5v2.5h2.5a2.52 2.52 0 0 0-2.5-2.5zM129.8 307.9a2.52 2.52 0 0 0 2.5 2.5v-2.5zM132.3 305.4v2.5h2.5a2.53 2.53 0 0 0-2.5-2.5zM124.5 305.2a2.53 2.53 0 0 0 2.5 2.5v-2.5zM127 302.7v2.5h2.5a2.52 2.52 0 0 0-2.5-2.5zM119.5 301.9a2.46 2.46 0 0 0 2.5 2.5v-2.5zM122 299.4v2.5h2.5a2.52 2.52 0 0 0-2.5-2.5zM114.8 298.1a2.52 2.52 0 0 0 2.5 2.5v-2.5zM117.3 295.7v2.4h2.5a2.53 2.53 0 0 0-2.5-2.4zM110.6 293.9a2.53 2.53 0 0 0 2.5 2.5v-2.5zM113.1 291.4v2.5h2.5a2.46 2.46 0 0 0-2.5-2.5zM106.9 289.3a2.52 2.52 0 0 0 2.4 2.5v-2.5zM109.3 286.8v2.5h2.5a2.46 2.46 0 0 0-2.5-2.5zM103.6 284.3a2.53 2.53 0 0 0 2.5 2.4v-2.4zM106.1 281.8v2.5h2.5a2.52 2.52 0 0 0-2.5-2.5zM100.9 278.9a2.52 2.52 0 0 0 2.5 2.5v-2.5zM103.4 276.4v2.5h2.5a2.53 2.53 0 0 0-2.5-2.5zM98.7 273.3a2.52 2.52 0 0 0 2.5 2.5v-2.5zM101.2 270.8v2.5h2.5a2.46 2.46 0 0 0-2.5-2.5zM97.2 267.5a2.46 2.46 0 0 0 2.5 2.6v-2.6zM99.7 265v2.5h2.5a2.52 2.52 0 0 0-2.5-2.5zM96.2 261.7a2.52 2.52 0 0 0 2.5 2.5v-2.5zM98.7 259.2v2.5h2.5a2.52 2.52 0 0 0-2.5-2.5zM95.9 255.7a2.53 2.53 0 0 0 2.5 2.5v-2.5zM98.4 253.2v2.5h2.5a2.52 2.52 0 0 0-2.5-2.5zM96.2 249.7a2.52 2.52 0 0 0 2.5 2.5v-2.5zM98.7 247.2v2.5h2.5a2.52 2.52 0 0 0-2.5-2.5zM98.7 238a2.52 2.52 0 0 0 2.5 2.5v-2.5zM101.2 235.5v2.5h2.5a2.46 2.46 0 0 0-2.5-2.5zM100.9 232.4a2.53 2.53 0 0 0 2.5 2.5v-2.5zM103.4 229.9v2.5h2.5a2.52 2.52 0 0 0-2.5-2.5zM103.6 227.1a2.53 2.53 0 0 0 2.5 2.5v-2.5zM106.1 224.6v2.5h2.5a2.52 2.52 0 0 0-2.5-2.5zM106.9 222.1a2.46 2.46 0 0 0 2.4 2.5v-2.5zM109.3 219.6v2.5h2.5a2.52 2.52 0 0 0-2.5-2.5zM110.6 217.5a2.53 2.53 0 0 0 2.5 2.4v-2.4zM113.1 214.9v2.6h2.5a2.46 2.46 0 0 0-2.5-2.6zM114.8 213.2a2.59 2.59 0 0 0 2.5 2.5v-2.5zM117.3 210.7v2.5h2.5a2.52 2.52 0 0 0-2.5-2.5zM119.5 209.4a2.46 2.46 0 0 0 2.5 2.5v-2.5zM122 206.9v2.5h2.5a2.52 2.52 0 0 0-2.5-2.5zM124.5 206.2a2.53 2.53 0 0 0 2.5 2.5v-2.5zM127 203.7v2.5h2.5a2.52 2.52 0 0 0-2.5-2.5zM129.8 203.5a2.53 2.53 0 0 0 2.5 2.5v-2.5zM132.3 201v2.5h2.5a2.52 2.52 0 0 0-2.5-2.5zM135.4 201.3a2.46 2.46 0 0 0 2.5 2.5v-2.5zM137.9 198.8v2.5h2.5a2.46 2.46 0 0 0-2.5-2.5zM141.2 199.8a2.52 2.52 0 0 0 2.5 2.5v-2.5zM143.7 197.3v2.5h2.5a2.46 2.46 0 0 0-2.5-2.5zM147.1 198.8a2.46 2.46 0 0 0 2.5 2.5v-2.5zM149.6 196.4v2.4h2.5a2.53 2.53 0 0 0-2.5-2.4zM153.1 198.5a2.53 2.53 0 0 0 2.5 2.5v-2.5zM155.6 196v2.5h2.5a2.52 2.52 0 0 0-2.5-2.5zM159.1 198.8a2.46 2.46 0 0 0 2.4 2.5v-2.5zM161.5 196.4v2.4h2.5a2.46 2.46 0 0 0-2.5-2.4zM165 199.8a2.46 2.46 0 0 0 2.5 2.5v-2.5zM167.5 197.3v2.5h2.5a2.52 2.52 0 0 0-2.5-2.5zM170.7 201.3a2.46 2.46 0 0 0 2.5 2.5v-2.5zM173.2 198.8v2.5h2.6a2.52 2.52 0 0 0-2.6-2.5zM176.3 203.5a2.53 2.53 0 0 0 2.5 2.5v-2.5zM178.8 201v2.5h2.5a2.52 2.52 0 0 0-2.5-2.5zM186.7 209.4a2.52 2.52 0 0 0 2.5 2.5v-2.5zM189.2 206.9v2.5h2.5a2.46 2.46 0 0 0-2.5-2.5zM191.3 213.2a2.59 2.59 0 0 0 2.5 2.5v-2.5zM193.8 210.7v2.5h2.5a2.52 2.52 0 0 0-2.5-2.5zM195.5 217.5a2.53 2.53 0 0 0 2.5 2.4v-2.4zM198 214.9v2.6h2.6a2.52 2.52 0 0 0-2.6-2.6zM199.3 222.1a2.46 2.46 0 0 0 2.5 2.5v-2.5zM201.8 219.6v2.5h2.5a2.59 2.59 0 0 0-2.5-2.5zM202.6 227.1a2.53 2.53 0 0 0 2.5 2.5v-2.5zM205.1 224.6v2.5h2.5a2.52 2.52 0 0 0-2.5-2.5zM205.3 232.4a2.53 2.53 0 0 0 2.5 2.5v-2.5zM207.8 229.9v2.5h2.5a2.52 2.52 0 0 0-2.5-2.5zM207.4 238a2.46 2.46 0 0 0 2.5 2.5v-2.5zM209.9 235.5v2.5h2.5a2.52 2.52 0 0 0-2.5-2.5zM209 243.8a2.52 2.52 0 0 0 2.5 2.5v-2.5zM211.5 241.3v2.5h2.5a2.46 2.46 0 0 0-2.5-2.5zM209.9 249.7a2.52 2.52 0 0 0 2.5 2.5v-2.5zM212.4 247.2v2.5h2.5a2.46 2.46 0 0 0-2.5-2.5zM210.2 255.7a2.53 2.53 0 0 0 2.5 2.5v-2.5zM212.7 253.2v2.5h2.5a2.52 2.52 0 0 0-2.5-2.5zM209.9 261.7a2.52 2.52 0 0 0 2.5 2.5v-2.5zM212.4 259.2v2.5h2.5a2.46 2.46 0 0 0-2.5-2.5zM209 267.5a2.46 2.46 0 0 0 2.5 2.6v-2.6zM211.5 265v2.5h2.5a2.52 2.52 0 0 0-2.5-2.5zM207.4 273.3a2.46 2.46 0 0 0 2.5 2.5v-2.5zM209.9 270.8v2.5h2.5a2.52 2.52 0 0 0-2.5-2.5zM205.3 278.9a2.52 2.52 0 0 0 2.5 2.5v-2.5zM207.8 276.4v2.5h2.5a2.53 2.53 0 0 0-2.5-2.5zM202.6 284.3a2.53 2.53 0 0 0 2.5 2.4v-2.4zM205.1 281.8v2.5h2.5a2.52 2.52 0 0 0-2.5-2.5zM199.3 289.3a2.52 2.52 0 0 0 2.5 2.5v-2.5zM201.8 286.8v2.5h2.5a2.52 2.52 0 0 0-2.5-2.5zM191.3 298.1a2.52 2.52 0 0 0 2.5 2.5v-2.5zM193.8 295.7v2.4h2.5a2.53 2.53 0 0 0-2.5-2.4zM186.7 301.9a2.52 2.52 0 0 0 2.5 2.5v-2.5zM189.2 299.4v2.5h2.5a2.46 2.46 0 0 0-2.5-2.5zM181.6 305.2a2.53 2.53 0 0 0 2.6 2.5v-2.5zM184.2 302.7v2.5h2.5a2.52 2.52 0 0 0-2.5-2.5zM176.3 307.9a2.52 2.52 0 0 0 2.5 2.5v-2.5zM178.8 305.4v2.5h2.5a2.53 2.53 0 0 0-2.5-2.5zM170.7 310a2.46 2.46 0 0 0 2.5 2.5v-2.5zM173.2 307.5v2.5h2.6a2.59 2.59 0 0 0-2.6-2.5zM165 311.6a2.46 2.46 0 0 0 2.5 2.5v-2.5zM167.5 309.1v2.5h2.5a2.52 2.52 0 0 0-2.5-2.5zM159.1 312.5a2.52 2.52 0 0 0 2.4 2.5v-2.5zM161.5 310v2.5h2.5a2.46 2.46 0 0 0-2.5-2.5z" fill="#000"/>
<path d="M83.1 239.7h1.1l-.5 3.3zM83.7 255.7l.5 3.3h-1.1zM179.8 218l-2 2.7 2.8-2zM183.7 226.7l3.1-1.2-.5-.9zM201.5 248.7l3-1.3-.5-.9zM165.1 301.1l-.9 3.2 1 .2zM119 201.6l2.3 2.5-1.4-3zM105.2 217.9l2.5 2.3-1.7-2.9zM366.7 304.8h1.1l-.5 3.3zM367.3 255.7l.5 3.3h-1.1zM348.8 304.8h1l-.6 3.3zM349.2 203.3l.6 3.3h-1zM389.3 322.3l3.3-.6v1.1zM381.6 321.7l3.3 .6-3.3 .5zM377.3 331l3.3-.5v1zM386 330.5l3.3 .5-3.3 .5z" fill="#808080"/>
<text font-size="8.5" x="478.3" y="411.4">C</text>
<g font-size="8.1">
<text x="67.6" y="9.3">4</text>
<text x="207.3" y="9.3">3</text>
<text x="347" y="9.3">2</text>
<text x="486.7" y="9.3">1</text>
<text x="3.3" y="60.1">D</text>
<text x="549.4" y="60.1">D</text>
<text x="3" y="168">C</text>
<text x="549.1" y="168">C</text>
<text x="4" y="276">B</text>
<text x="550.1" y="276">B</text>
<text x="3.3" y="383.9">A</text>
<text x="549.4" y="383.9">A</text>
<text x="67.6" y="428.4">4</text>
<text x="207.3" y="428.4">3</text>
<text x="347" y="428.4">2</text>
<text x="486.7" y="428.4">1</text>
</g>
<g font-size="7.1">
<text x="488" y="388.8">SUPPORT SIDE</text>
<text x="501.3" y="395.9">PUCK</text>
</g>
<g font-size="6.3" fill="#808080">
<text x="83.1" y="177.1">4.88</text>
<text x="42.6" y="186">60X</text>
<text x="60.7" y="186">.197</text>
<text x="51.1" y="193.6">THRU</text>
<text x="215.9" y="198.6">2.48</text>
<text x="228" y="211.4">2.56</text>
<text x="227" y="239.1">2XR.23</text>
<text x="79.3" y="251.5">.50</text>
<text x="345" y="249.9">4.125</text>
<text x="361.1" y="279.1">2.06</text>
<text x="397.1" y="324.6">.17</text>
<text x="134.6" y="332.8">4XR.30</text>
<text x="396.5" y="333.4">.47</text>
</g>
<text font-size="5.9" x="27.9" y="427">SOLIDWORKS Educational Product. For Instructional Use Only.</text>
<g font-size="4.6">
<text x="18.6" y="364.4">NOTES (UNLESS OTHERWISE SPECIFIED):</text>
<text x="18.6" y="370">-----------------------------------------------------------</text>
<text x="18.6" y="375.5">1.</text>
<text x="28.7" y="375.5">ALL NON-DIMENSIONED PART FEATURES ARE TO BE TAKEN FROM THE SOLID MODEL.</text>
<text x="18.6" y="381.1">2.</text>
<text x="28.7" y="381.1">0.01 in MAX CHAMFER</text>
<text x="18.6" y="386.7">3.</text>
<text x="28.7" y="386.7">INTERNAL AND EXTERNAL RADII 0.01 in MAX.</text>
<text x="18.6" y="392.3">4.</text>
<text x="28.7" y="392.3">PARTS TO BE BURR FREE</text>
</g>
<g font-size="4.2">
<text x="203.5" y="171.6">PUCK FACE TO BE TAPED</text>
<text x="230.5" y="296.2">BRACKET FACE TO BE TAPED</text>
<text x="203.5" y="315">SHOULDER BOLT HOLES</text>
<text x="203.5" y="320.2">TO BE SEALED</text>
<text x="493" y="373.5">FORMULA RACING</text>
<text x="498.7" y="377.8">AT UC DAVIS</text>
<text x="487.3" y="408.1">EN-10004-BC-Support</text>
<text x="493.4" y="412.3">Side Puck (SSP)</text>
</g>
<g font-size="3.4">
<text x="477.2" y="381.9">TITLE:</text>
<text x="478.1" y="404">SIZE</text>
<text x="486.9" y="404">DWG. NO.</text>
<text x="535.9" y="404.1">REV</text>
<text x="478.2" y="417.6">SCALE: 1:2</text>
<text x="497.1" y="417.7">WEIGHT: 0.28</text>
<text x="523.9" y="417.6">SHEET 1 OF 1</text>
</g>
<text font-size="3.2" x="407" y="405.7">6061-T6 (SS)</text>
<text font-size="2.4" x="399.2" y="372.1">UNLESS OTHERWISE SPECIFIED:</text>
<g font-size="2.2">
<text x="399.2" y="376.4">DIMENSIONS ARE IN INCHES</text>
<text x="434.2" y="377.3">DRAWN</text>
<text x="454.8" y="372.5">NAME</text>
<text x="467.3" y="372.6">DATE</text>
<text x="399.2" y="379">TOLERANCES</text>
<text x="399.2" y="381.7">(UNLESS OTHERWISE SPECIFIED):</text>
<text x="434.3" y="382.2">CHECKED</text>
<text x="399.2" y="389.6">TWO PLACE DECIMAL</text>
<text x="399.2" y="384.3">FRACTIONAL</text>
<text x="399.2" y="387">ANGULAR: MACH</text>
<text x="414.5" y="384.3">1/32</text>
<text x="419.1" y="387">1°</text>
<text x="422.9" y="387">BEND</text>
<text x="425.6" y="389.6">0.01</text>
<text x="430.6" y="387">3°</text>
<text x="434.2" y="386.9">ENG APPR.</text>
<text x="399.2" y="392.3">THREE PLACE DECIMAL</text>
<text x="425.5" y="392.3">0.005</text>
<text x="434.3" y="391.6">MFG APPR.</text>
<text x="434.3" y="396.3">Q.A.</text>
<text x="434.3" y="400.5">COMMENTS:</text>
</g>
<g font-size="2.1">
<text x="354.9" y="411.6">NEXT ASSY</text>
<text x="380.3" y="411.6">USED ON</text>
<text x="366.3" y="417.4">APPLICATION</text>
<text x="402.5" y="417.5">DO NOT SCALE DRAWING</text>
</g>
<g font-size="2">
<text x="310.9" y="398.8">PROPRIETARY AND CONFIDENTIAL</text>
<text x="398.6" y="396.5">INTERPRET GEOMETRIC</text>
<text x="398.6" y="399">TOLERANCING PER: ASME Y14.5</text>
<text x="307.2" y="402.4">THE INFORMATION CONTAINED IN THIS</text>
<text x="307.2" y="404.9">DRAWING IS THE SOLE PROPERTY OF</text>
<text x="307.2" y="407.5">FORMULA RACING AT UC DAVIS. ANY</text>
<text x="398.5" y="402.6">MATERIAL</text>
<text x="307.2" y="410">REPRODUCTION IN PART OR AS A WHOLE</text>
<text x="307.2" y="412.5">WITHOUT THE WRITTEN PERMISSION OF</text>
<text x="398.5" y="409.4">FINISH</text>
<text x="307.2" y="415">FORMULA RACING AT UC DAVIS IS</text>
<text x="307.2" y="417.6">PROHIBITED.</text>
</g>
</svg>
